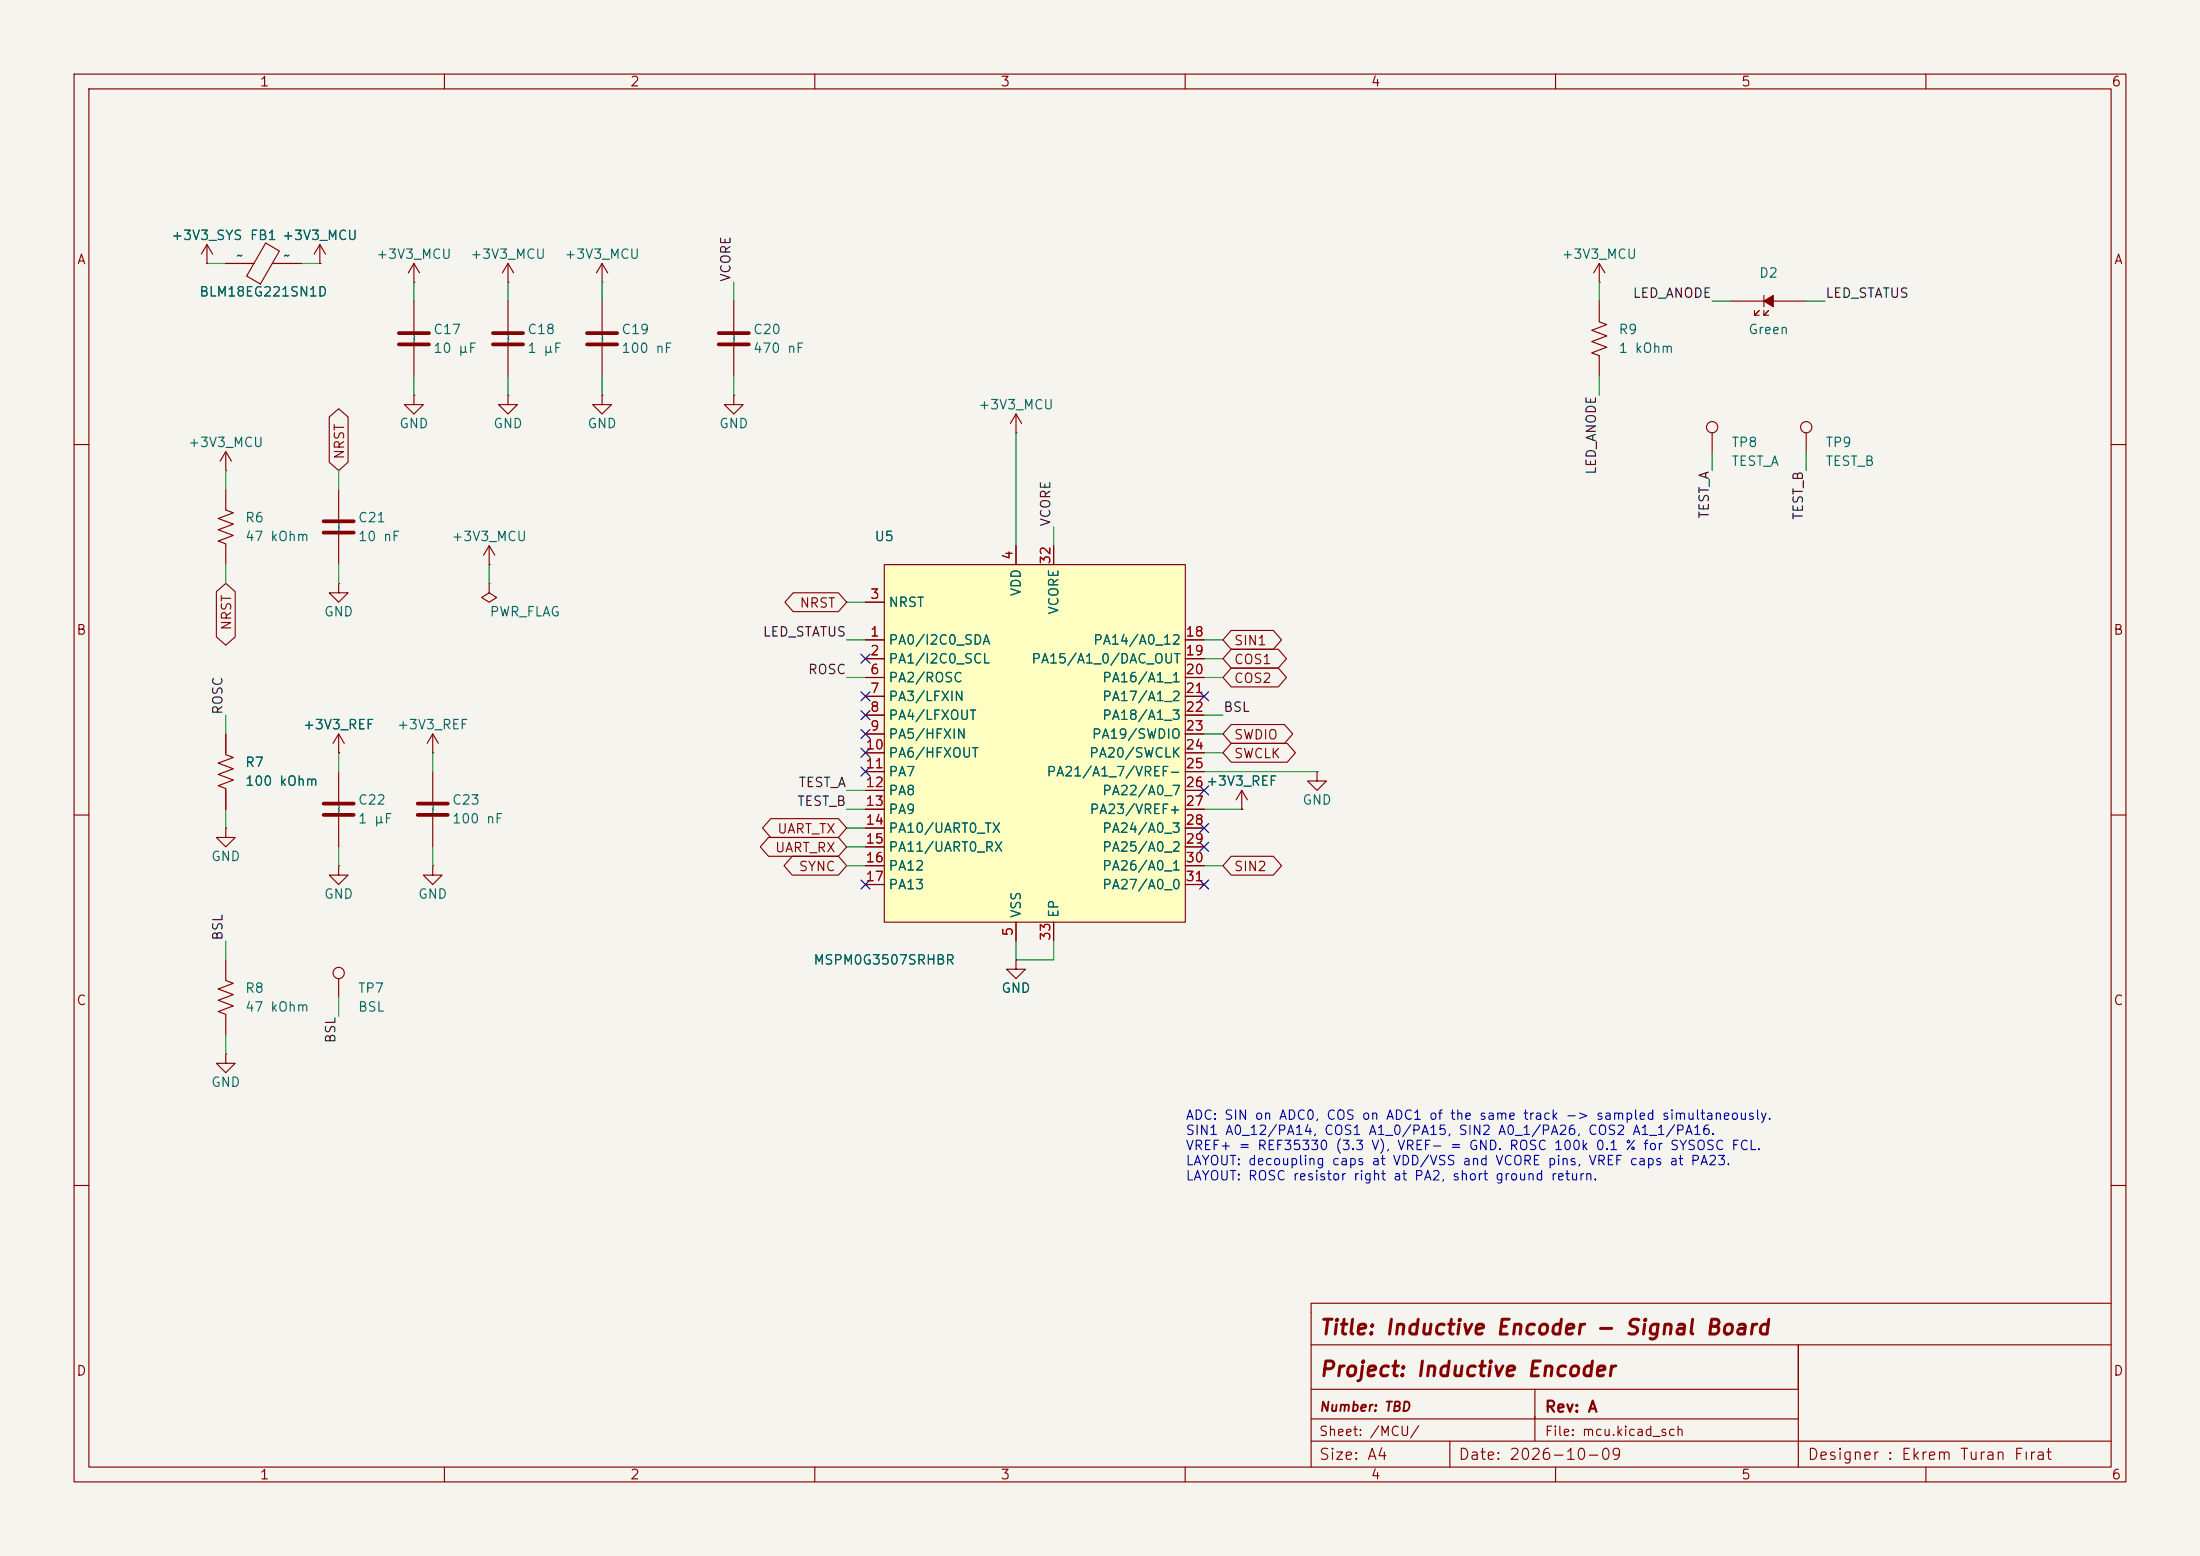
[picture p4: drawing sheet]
<svg xmlns="http://www.w3.org/2000/svg" width="297mm" height="210mm" viewBox="0 0 297 210" stroke-linecap="round" stroke-linejoin="round" font-family="sans-serif">
<path d="M0 0h297v210h-297z" fill="#f5f4ef" stroke="#f5f4ef" stroke-width=".14"/>
<g fill="none" stroke="#840000" stroke-width=".15">
<path d="M10 10h277v190h-277zM12 12h273v186h-273zM60 10v2M110 10v2M160 10v2M210 10v2M260 10v2M55.9 38.1h.1M55.9 35.6l-.8 1.2M55.9 35.6l.7 1.2M55.9 35.6v2.5M68.6 38.1h.1"/>
<path d="M68.6 35.6l-.8 1.2M68.6 35.6l.7 1.2M68.6 35.6v2.5M55.9 53.3v1.3h1.2l-1.2 1.3-1.3-1.3h1.3M55.9 53.3h.1M55.9 40.6v4.1M55.9 46.7v4.1M68.6 53.3v1.3h1.2l-1.2 1.3-1.3-1.3h1.3M68.6 53.3h.1M81.3 40.6v4.1M81.3 46.7v4.1M231.1 58.4v2.6"/>
<path d="M10 60h2M45.7 78.7v1.3h1.3l-1.3 1.3-1.3-1.3h1.3M45.7 78.7h.1M45.7 66v4.1M45.7 72.1v4.1M285 60h2M45.7 99.1l-.7 1.2M45.7 99.1l.8 1.2M45.7 99.1v2.5M10 110h2M45.7 101.6h.1M285 110h2"/>
<path d="M10 160h2M285 160h2M285 175.9h-108v22.1M60 198v2M110 198v2M160 198v2M177 194.5h108M177 191.5h65.8M177 187.5h65.8M177 181.5h108M195.7 194.5v3.5M207.2 187.5v7"/>
<path d="M210 198v2M242.8 181.5v16.5M260 198v2"/>
<circle cx="231.1" cy="57.7" r=".76"/>
</g>
<path d="M53.8 45h4.1M53.8 46.5h4.1M79.2 45h4.1M79.2 46.5h4.1M43.7 70.4h4.1M43.7 71.9h4.1" fill="none" stroke="#840000" stroke-width=".51"/>
<path d="M119.4 76.2h40.6v48.3h-40.6z" fill="#ffffc2"/>
<g fill="none" stroke="#840000" stroke-width=".15">
<path d="M27.9 35.6h.1M27.9 33l-.7 1.3M27.9 33l.8 1.3M27.9 33v2.6M30.5 35.6h3.8M35.9 32.8l1.8 1.1-2.5 4.4-1.9-1zM36.8 35.6h3.8M43.2 35.6h.1M43.2 33l-.8 1.3M43.2 33l.7 1.3M43.2 33v2.6M81.3 38.1h.1"/>
<path d="M81.3 35.6l-.8 1.2M81.3 35.6l.7 1.2M81.3 35.6v2.5M215.9 38.1h.1M215.9 35.6v2.5M215.9 35.6l-.8 1.2M215.9 35.6l.8 1.2M238.1 39.9v1.5M44.4 56.3l1.3-1.1 1.3 1.1v6.1l-1.3 1.1-1.3-1.1zM68.6 40.6v4.1M68.6 46.7v4.1M81.3 53.3v1.3h1.2l-1.2 1.3-1.3-1.3h1.3"/>
<path d="M81.3 53.3h.1M99.1 53.3v1.3h1.2l-1.2 1.3-1.3-1.3h1.3M99.1 53.3h.1M99.1 40.6v4.1M99.1 46.7v4.1M137.2 58.4h.1M137.2 55.9v2.5M137.2 55.9l-.8 1.3M137.2 55.9l.7 1.3M215.9 40.6v2.8l1 .4-2 .8 2 .7-2 .8 2 .8-2 .7 1 .4v2.8M233.7 40.6h4.4M236.9 41.9v.6l.6-.6-.6 .6h.6"/>
<path d="M238.1 41.9v.6l.7-.6-.7 .6h.7M239.4 40.6h4.4M243.8 58.4v2.6M29.2 79.9l1.3-1.2 1.3 1.2v6.1l-1.3 1.1-1.3-1.1zM30.5 66v2.8l1 .4-2 .8 2 .7-2 .8 2 .8-2 .7 1 .4v2.8M30.5 63.5h.1M30.5 61v2.5M30.5 61l-.8 1.2M30.5 61l.7 1.2M66 76.2h.1M66 78.7v1.3l1.1 .6-1.1 .7-1-.7 1-.6M66 78.7h.1"/>
<path d="M66 73.7l-.7 1.2M66 73.7l.8 1.2M66 73.7v2.5M119.4 76.2h40.6v48.3h-40.6zM137.2 73.7v2.5M142.2 73.7v2.5M30.5 99.1v2.8l1 .3-2 .8 2 .8-2 .7 2 .8-2 .7 1 .4v2.8M58.4 99.1l-.7 1.2M58.4 99.1l.8 1.2M58.4 99.1v2.5M107.1 80h6.1l1.1 1.3-1.1 1.3h-6.1l-1.1-1.3zM116.8 86.4h2.6"/>
<path d="M116.8 88.9h2.6M116.8 81.3h2.6M116.8 91.4h2.6M116.8 94h2.6M116.8 96.5h2.6M116.8 99.1h2.6M160 86.4h2.6M160 88.9h2.6M160 91.4h2.6M160 94h2.6M160 96.5h2.6M160 99.1h2.6"/>
<path d="M166.2 85.1h5.7l1.1 1.3-1.1 1.2h-5.7l-1.1-1.2zM166.2 87.6h6.4l1.1 1.3-1.1 1.3h-6.4l-1.1-1.3zM166.2 90.2h6.4l1.1 1.2-1.1 1.3h-6.4l-1.1-1.3zM166.2 97.8h7.2l1.1 1.3-1.1 1.2h-7.2l-1.1-1.2zM30.5 111.8v1.2h1.2l-1.2 1.3-1.3-1.3h1.3M30.5 111.8h.1M45.7 116.8v1.3h1.3l-1.3 1.3-1.3-1.3h1.3M45.7 116.8h.1M45.7 101.6h.1M45.7 104.1v4.1M45.7 110.2v4.1M58.4 116.8v1.3h1.3l-1.3 1.3-1.3-1.3h1.3"/>
<path d="M58.4 116.8h.1M58.4 101.6h.1M58.4 104.1v4.1M58.4 110.2v4.1M103.8 113h9.4l1.1 1.3-1.1 1.3h-9.4l-1.2-1.3zM104.1 110.5h9.1l1.1 1.3-1.1 1.2h-9.1l-1.2-1.2zM107 115.6h6.2l1.1 1.2-1.1 1.3h-6.2l-1.2-1.3zM116.8 101.6h2.6M116.8 104.1h2.6M116.8 106.7h2.6M116.8 109.2h2.6M116.8 111.8h2.6"/>
<path d="M116.8 114.3h2.6M116.8 116.8h2.6M116.8 119.4h2.6M160 101.6h2.6M160 104.1h2.6M160 106.7h2.6M160 109.2h2.6M160 111.8h2.6M160 114.3h2.6M160 116.8h2.6M160 119.4h2.6M166.2 100.3h7.6l1.1 1.3-1.1 1.3h-7.6l-1.1-1.3z"/>
<path d="M166.2 115.6h5.7l1.1 1.2-1.1 1.3h-5.7l-1.1-1.3zM167.6 109.2h.1M167.6 106.7l-.7 1.3M167.6 106.7l.8 1.3M167.6 106.7v2.5M177.8 104.1v1.3h1.3l-1.3 1.3-1.3-1.3h1.3M177.8 104.1h.1M30.5 129.5v2.8l1 .4-2 .8 2 .7-2 .8 2 .8-2 .7 1 .4v2.8M45.7 132.1v2.5M137.2 129.5v1.3h1.2l-1.2 1.3-1.3-1.3h1.3M137.2 129.5h.1M137.2 124.5v2.5"/>
<path d="M142.2 124.5v2.5M30.5 142.2v1.3h1.2l-1.2 1.3-1.3-1.3h1.3M30.5 142.2h.1"/>
<circle cx="243.8" cy="57.7" r=".76"/>
<circle cx="45.7" cy="131.3" r=".76"/>
</g>
<path d="M66.5 45h4.1M66.5 46.5h4.1M97 45h4.1M97 46.5h4.1M43.7 108.5h4.1M43.7 110h4.1M56.4 108.5h4.1M56.4 110h4.1" fill="none" stroke="#840000" stroke-width=".51"/>
<path d="M238.1 40.6l1.3-.7v1.5z" fill="#840000" stroke="#840000" stroke-width=".15"/>
<g fill="none" stroke="#009600" stroke-width=".15">
<path d="M27.9 35.6h2.6M40.6 35.6h2.6M55.9 38.1v2.5M68.6 38.1v2.5M81.3 38.1v2.5M99.1 38.1v2.5M215.9 38.1v2.5M55.9 50.8v2.5M68.6 50.8v2.5M81.3 50.8v2.5M99.1 50.8v2.5M137.2 58.4v15.3"/>
<path d="M215.9 50.8v2.5M231.1 40.6h2.6M243.8 40.6h2.6M30.5 63.5v2.5M30.5 76.2v2.5M45.7 63.5v2.5M45.7 76.2v2.5M66 76.2v2.5M142.2 71.1v2.6M231.1 61v2.5M243.8 61v2.5M30.5 96.5v2.6"/>
<path d="M114.3 91.4h2.5M114.3 81.3h2.5M114.3 86.4h2.5M162.6 91.4h2.5M162.6 88.9h2.5M162.6 86.4h2.5M162.6 96.5h2.5M162.6 99.1h2.5M30.5 109.2v2.6M45.7 101.6v2.5M45.7 114.3v2.5M58.4 101.6v2.5"/>
<path d="M58.4 114.3v2.5M114.3 106.7h2.5M114.3 109.2h2.5M114.3 114.3h2.5M114.3 116.8h2.5M114.3 111.8h2.5M162.6 104.1h15.2M162.6 109.2h5M162.6 116.8h2.5M162.6 101.6h2.5M30.5 127v2.5M30.5 139.7v2.5"/>
<path d="M45.7 134.6v2.6M137.2 127v2.5h5v-2.5"/>
</g>
<g fill="none" stroke="#000084" stroke-width=".15">
<path d="M116.2 95.9l1.2 1.2M116.2 98.5l1.2 1.2M116.2 93.4l1.2 1.2M116.2 88.3l1.2 1.2M117.4 95.9l-1.2 1.2M117.4 98.5l-1.2 1.2M117.4 93.4l-1.2 1.2M117.4 88.3l-1.2 1.2M162 93.4l1.2 1.2M163.2 93.4l-1.2 1.2M116.2 101l1.2 1.2M116.2 103.5l1.2 1.2"/>
<path d="M116.2 118.8l1.2 1.2M117.4 101l-1.2 1.2M117.4 103.5l-1.2 1.2M117.4 118.8l-1.2 1.2M162 113.7l1.2 1.2M162 118.8l1.2 1.2M162 111.2l1.2 1.2M162 106.1l1.2 1.2M163.2 113.7l-1.2 1.2M163.2 118.8l-1.2 1.2M163.2 111.2l-1.2 1.2M163.2 106.1l-1.2 1.2"/>
</g>
<g font-size="2" fill="#840000">
<text x="178" y="180.7">Title: Inductive Encoder - Signal Board</text>
<text x="178" y="186.3">Project: Inductive Encoder</text>
</g>
<g font-size="1.5" fill="#840000">
<text x="208.4" y="191">Rev: A</text>
<text x="178" y="197.4">Size: A4</text>
<text x="196.8" y="197.4">Date: 2026-10-09</text>
<text x="243.9" y="197.4">Designer : Ekrem Turan Fırat</text>
</g>
<g font-size="1.3" fill="#840000">
<text x="35" y="12">1</text>
<text x="85" y="12">2</text>
<text x="135" y="12">3</text>
<text x="185" y="12">4</text>
<text x="235" y="12">5</text>
<text x="285" y="12">6</text>
<text x="10.3" y="36">A</text>
<text x="285.3" y="36">A</text>
<text x="46.8" y="62.1" transform="rotate(-90 46.8 62.1)">NRST</text>
<text x="107.9" y="82.3">NRST</text>
<text x="10.2" y="86">B</text>
<text x="31.5" y="85.2" transform="rotate(-90 31.5 85.2)">NRST</text>
<text x="166.5" y="87.4">SIN1</text>
<text x="166.5" y="90">COS1</text>
<text x="285.2" y="86">B</text>
<text x="166.5" y="92.5">COS2</text>
<text x="166.5" y="100.1">SWDIO</text>
<text x="166.5" y="102.7">SWCLK</text>
<text x="104.8" y="112.8">UART_TX</text>
<text x="104.5" y="115.4">UART_RX</text>
<text x="107.7" y="117.9">SYNC</text>
<text x="166.5" y="117.9">SIN2</text>
<text x="10.2" y="136">C</text>
<text x="285.2" y="136">C</text>
<text x="10.2" y="186">D</text>
<text x="285.2" y="186">D</text>
<text x="178" y="190.8">Number: TBD</text>
<text x="178" y="194.1">Sheet: /MCU/</text>
<text x="208.5" y="194.1">File: mcu.kicad_sch</text>
<text x="35" y="200">1</text>
<text x="85" y="200">2</text>
<text x="135" y="200">3</text>
<text x="185" y="200">4</text>
<text x="235" y="200">5</text>
<text x="285" y="200">6</text>
</g>
<g font-size="1.3" fill="#006464">
<text x="23" y="32.7">+3V3_SYS FB1 +3V3_MCU</text>
<text x="31.8" y="35.4">~</text>
<text x="38.2" y="35.4">~</text>
<text x="50.7" y="35.3">+3V3_MCU</text>
<text x="63.4" y="35.3">+3V3_MCU</text>
<text x="76.1" y="35.3">+3V3_MCU</text>
<text x="210.7" y="35.3">+3V3_MCU</text>
<text x="26.8" y="40.3">BLM18EG221SN1D</text>
<text x="237.4" y="37.8">D2</text>
<text x="56.8" y="46.1" transform="rotate(-90 56.8 46.1)">~</text>
<text x="58.4" y="45.4">C17</text>
<text x="58.4" y="48">10 µF</text>
<text x="69.5" y="46.1" transform="rotate(-90 69.5 46.1)">~</text>
<text x="71.1" y="45.4">C18</text>
<text x="71.1" y="48">1 µF</text>
<text x="82.2" y="46.1" transform="rotate(-90 82.2 46.1)">~</text>
<text x="83.8" y="45.4">C19</text>
<text x="83.8" y="48">100 nF</text>
<text x="100" y="46.1" transform="rotate(-90 100 46.1)">~</text>
<text x="101.6" y="45.4">C20</text>
<text x="101.6" y="48">470 nF</text>
<text x="218.4" y="45.4">R9</text>
<text x="218.4" y="48">1 kOhm</text>
<text x="235.9" y="45.4">Green</text>
<text x="53.8" y="58.1">GND</text>
<text x="66.5" y="58.1">GND</text>
<text x="79.2" y="58.1">GND</text>
<text x="97" y="58.1">GND</text>
<text x="132" y="55.6">+3V3_MCU</text>
<text x="25.3" y="60.7">+3V3_MCU</text>
<text x="233.7" y="60.7">TP8</text>
<text x="233.7" y="63.2">TEST_A</text>
<text x="246.4" y="60.7">TP9</text>
<text x="246.4" y="63.2">TEST_B</text>
<text x="33" y="70.8">R6</text>
<text x="46.7" y="71.5" transform="rotate(-90 46.7 71.5)">~</text>
<text x="48.2" y="70.8">C21</text>
<text x="33" y="73.4">47 kOhm</text>
<text x="48.2" y="73.4">10 nF</text>
<text x="60.9" y="73.4">+3V3_MCU</text>
<text x="118" y="73.4">U5</text>
<text x="43.7" y="83.5">GND</text>
<text x="66" y="83.5">PWR_FLAG</text>
<text x="119.9" y="82.2">NRST</text>
<text x="138.1" y="80.6" transform="rotate(-90 138.1 80.6)">VDD</text>
<text x="143.2" y="83" transform="rotate(-90 143.2 83)">VCORE</text>
<text x="119.9" y="87.3">PA0/I2C0_SDA</text>
<text x="119.9" y="89.9">PA1/I2C0_SCL</text>
<text x="139.1" y="89.9">PA15/A1_0/DAC_OUT</text>
<text x="147.5" y="87.3">PA14/A0_12</text>
<text x="119.9" y="92.4">PA2/ROSC</text>
<text x="119.9" y="94.9">PA3/LFXIN</text>
<text x="148.7" y="92.4">PA16/A1_1</text>
<text x="148.7" y="94.9">PA17/A1_2</text>
<text x="40.8" y="98.8">+3V3_REF</text>
<text x="53.5" y="98.8">+3V3_REF</text>
<text x="119.9" y="97.5">PA4/LFXOUT</text>
<text x="119.9" y="100">PA5/HFXIN</text>
<text x="147.3" y="100">PA19/SWDIO</text>
<text x="148.7" y="97.5">PA18/A1_3</text>
<text x="33" y="103.8">R7</text>
<text x="33" y="106.4">100 kOhm</text>
<text x="119.9" y="102.6">PA6/HFXOUT</text>
<text x="119.9" y="105.1">PA7</text>
<text x="119.9" y="107.6">PA8</text>
<text x="141.2" y="105.1">PA21/A1_7/VREF-</text>
<text x="146.9" y="102.6">PA20/SWCLK</text>
<text x="148.7" y="107.6">PA22/A0_7</text>
<text x="46.7" y="109.6" transform="rotate(-90 46.7 109.6)">~</text>
<text x="48.2" y="108.9">C22</text>
<text x="48.2" y="111.5">1 µF</text>
<text x="59.4" y="109.6" transform="rotate(-90 59.4 109.6)">~</text>
<text x="60.9" y="108.9">C23</text>
<text x="60.9" y="111.5">100 nF</text>
<text x="119.9" y="110.2">PA9</text>
<text x="119.9" y="112.7">PA10/UART0_TX</text>
<text x="147" y="110.2">PA23/VREF+</text>
<text x="148.7" y="112.7">PA24/A0_3</text>
<text x="175.7" y="108.9">GND</text>
<text x="28.4" y="116.5">GND</text>
<text x="119.9" y="115.3">PA11/UART0_RX</text>
<text x="119.9" y="117.8">PA12</text>
<text x="148.7" y="115.3">PA25/A0_2</text>
<text x="148.7" y="117.8">PA26/A0_1</text>
<text x="43.7" y="121.6">GND</text>
<text x="56.4" y="121.6">GND</text>
<text x="119.9" y="120.3">PA13</text>
<text x="138.1" y="124" transform="rotate(-90 138.1 124)">VSS</text>
<text x="143.2" y="124" transform="rotate(-90 143.2 124)">EP</text>
<text x="148.7" y="120.3">PA27/A0_0</text>
<text x="109.7" y="130.5">MSPM0G3507SRHBR</text>
<text x="33" y="134.3">R8</text>
<text x="33" y="136.9">47 kOhm</text>
<text x="48.2" y="134.3">TP7</text>
<text x="48.2" y="136.9">BSL</text>
<text x="135.1" y="134.3">GND</text>
<text x="28.4" y="147">GND</text>
</g>
<g font-size="1.3" fill="#0f0f0f">
<text x="98.9" y="38.1" transform="rotate(-90 98.9 38.1)">VCORE</text>
<text x="220.3" y="40.5">LED_ANODE</text>
<text x="246.4" y="40.5">LED_STATUS</text>
<text x="215.8" y="64.2" transform="rotate(-90 215.8 64.2)">LED_ANODE</text>
<text x="142.1" y="71.1" transform="rotate(-90 142.1 71.1)">VCORE</text>
<text x="231" y="70.1" transform="rotate(-90 231 70.1)">TEST_A</text>
<text x="243.7" y="70.3" transform="rotate(-90 243.7 70.3)">TEST_B</text>
<text x="102.9" y="86.2">LED_STATUS</text>
<text x="109" y="91.3">ROSC</text>
<text x="30.4" y="96.5" transform="rotate(-90 30.4 96.5)">ROSC</text>
<text x="165.1" y="96.4">BSL</text>
<text x="107.7" y="106.6">TEST_A</text>
<text x="107.5" y="109.1">TEST_B</text>
<text x="30.4" y="127" transform="rotate(-90 30.4 127)">BSL</text>
<text x="45.6" y="140.9" transform="rotate(-90 45.6 140.9)">BSL</text>
</g>
<g font-size="1.3" fill="#a90000">
<text x="137" y="75.7" transform="rotate(-90 137 75.7)">4</text>
<text x="142.1" y="76.3" transform="rotate(-90 142.1 76.3)">32</text>
<text x="117.4" y="81.1">3</text>
<text x="117.4" y="86.2">1</text>
<text x="117.4" y="88.8">2</text>
<text x="160" y="86.2">18</text>
<text x="160" y="88.8">19</text>
<text x="117.4" y="91.3">6</text>
<text x="117.4" y="93.8">7</text>
<text x="160" y="91.3">20</text>
<text x="160" y="93.8">21</text>
<text x="116.8" y="101.5">10</text>
<text x="117.4" y="96.4">8</text>
<text x="117.4" y="98.9">9</text>
<text x="160" y="96.4">22</text>
<text x="160" y="98.9">23</text>
<text x="160" y="101.5">24</text>
<text x="116.8" y="104">11</text>
<text x="116.8" y="106.5">12</text>
<text x="160" y="104">25</text>
<text x="160" y="106.5">26+3V3_REF</text>
<text x="116.8" y="109.1">13</text>
<text x="116.8" y="111.6">14</text>
<text x="160" y="109.1">27</text>
<text x="160" y="111.6">28</text>
<text x="116.8" y="114.2">15</text>
<text x="116.8" y="116.7">16</text>
<text x="116.8" y="119.2">17</text>
<text x="160" y="114.2">29</text>
<text x="160" y="116.7">30</text>
<text x="160" y="119.2">31</text>
<text x="137" y="126.5" transform="rotate(-90 137 126.5)">5</text>
<text x="142.1" y="127.1" transform="rotate(-90 142.1 127.1)">33</text>
</g>
<g font-size="1.3" fill="#0000c2">
<text x="160" y="151.5">ADC: SIN on ADC0, COS on ADC1 of the same track -&gt; sampled simultaneously.</text>
<text x="160" y="153.5">SIN1 A0_12/PA14, COS1 A1_0/PA15, SIN2 A0_1/PA26, COS2 A1_1/PA16.</text>
<text x="160" y="155.5">VREF+ = REF35330 (3.3 V), VREF- = GND. ROSC 100k 0.1 % for SYSOSC FCL.</text>
<text x="160" y="157.6">LAYOUT: decoupling caps at VDD/VSS and VCORE pins, VREF caps at PA23.</text>
<text x="160" y="159.6">LAYOUT: ROSC resistor right at PA2, short ground return.</text>
</g>
</svg>
